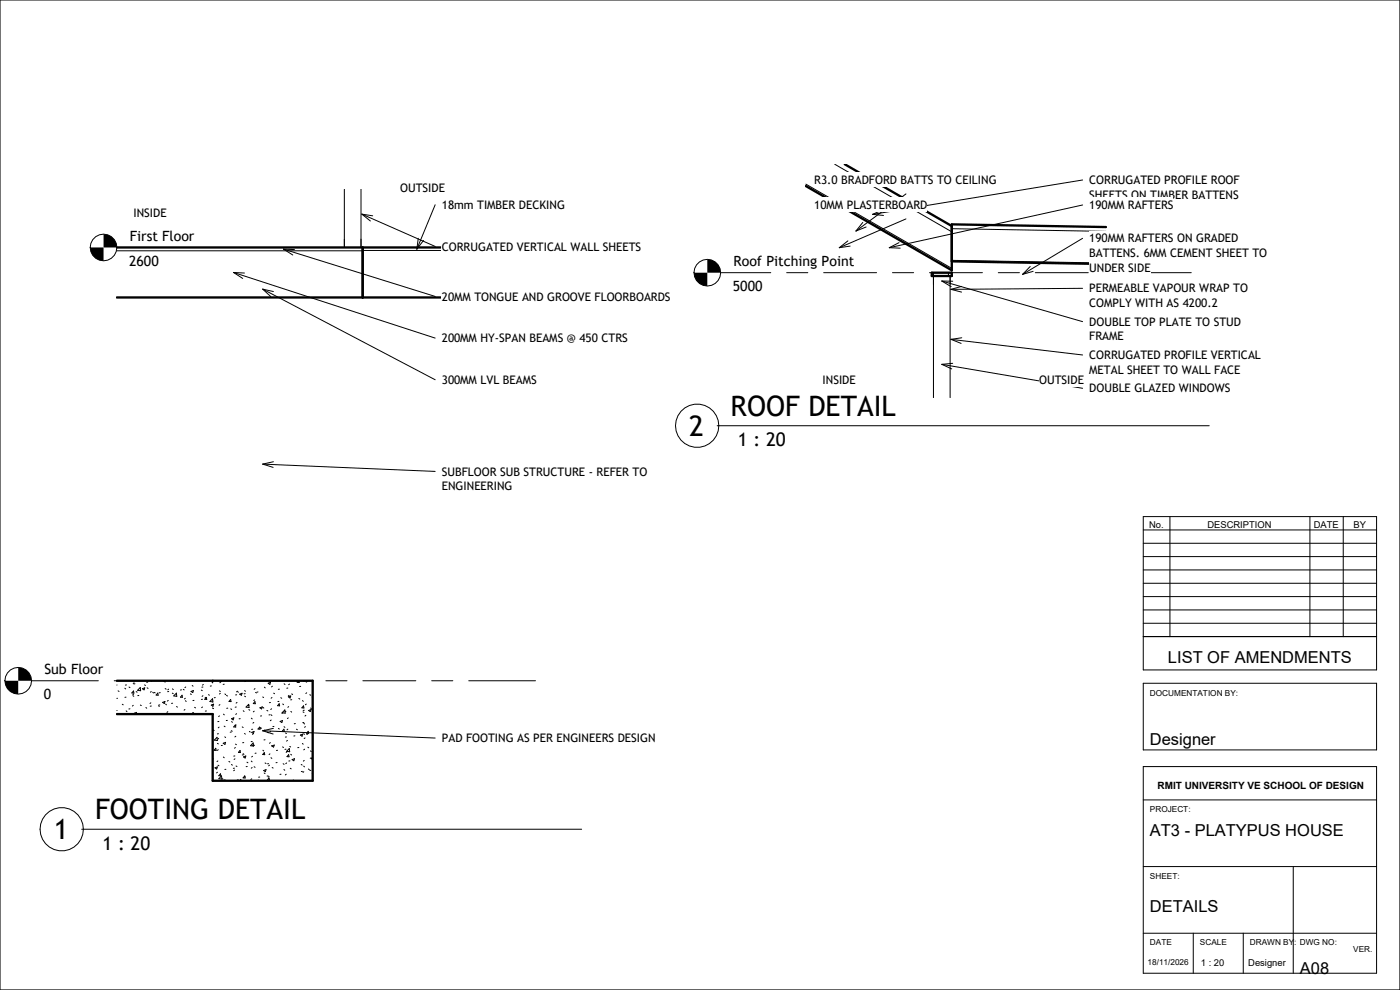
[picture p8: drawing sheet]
<svg xmlns="http://www.w3.org/2000/svg" width="420mm" height="297mm" viewBox="0 0 420 297" stroke-linecap="round" stroke-linejoin="round" font-family="sans-serif">
<g fill="none" stroke="#000" stroke-width=".3">
<path d="M103.3 56.7v17.5h5v-17.5M241.8 55.2l43.7 25.3M250.4 49.3l35.1 20.2M35.1 75.2h73.7M108.8 75.1h26.3M285.5 68.6l46.3 .8M285.5 78.1l46.3 .8M280 81.8v37.5M280 82.8h5v36.5M284.5 81.8v1M35.1 205.5h.1M35.1 213.2h.1"/>
<path d="M35.3 209.5h-.2M35.4 207.2l.3 .2M36.7 211.3l.3 .2M37.5 206.5l.2 .2M37.8 209.2h-.3M37.8 213.3l.3 .2M37.9 205.5h-.3M38.7 206.1l.3 .2M39 212.7h-.3M39.9 208.7l.2 .2M40 211.6l-.3 .2M40 207.3l.2 .6h-.6z"/>
<path d="M40.1 208.2l-.3 .2M40.2 204.8l-.2 .2M40.5 205.1l-.4 .1M40.6 214.2l-.4-.2 .8-.3-.2 .5M40.8 207.5l.3 .2M41.7 208.6l-.4 .1M42.1 206.3l.1 .9-.9-.1zM42.1 211.5l.3 .2M42.7 206.6l.7-.3-.2 .7zM43.4 205.4l.2 .3M43.8 212.2l.2 .3M44.1 206.3l.3 .2"/>
<path d="M44.3 204.6l-.3 .1M45.1 214.2h.1M45.3 210.8l-.3 .2M45.3 204.2l-.1 .1M45.4 207.5l-.3 .2M45.4 211.8l-.3 .1M45.8 207.7l.3 .2M46.3 207.7l.3 .2M47.3 207.9l.2 .7-.7-.1zM47.5 211.7l.3 .2M47.9 211.5h-.3M48.1 207.8h-.4"/>
<path d="M48.8 210.7l.7-.3-.2 .7zM49.3 204.4l.3 .3M49.6 206.6l.2 .1M49.7 211.2l.2 .3M50.4 213.5l-.3 .2M50.5 210.1l-.3 .2M50.6 206.7l-.3 .2M50.6 207.5h-.3M51.7 207.9l.3 .2M51.7 206.7l.3 .2M51.8 211h-.3M52.9 207.9l.1 1-.9-.1z"/>
<path d="M53 212l.2 .1M54.5 207h-.4M54.6 208.6l.1 .6h-.6zM55 206.8l.3 .2M55.5 212.9l-.3 .2M55.5 214.1l-.3 .1M55.6 209.5l-.3 .2M55.6 210.2l.3 .2M55.7 206.1l-.2 .2M57.1 208.2l.3 .1M57.3 207.4l.7-.2-.2 .6zM57.7 205.6l.2 .3"/>
<path d="M58.1 213.8h-.4M58.2 210.1l-.3 .1M58.4 212.2l.3 .2M60.4 207l.3 .2M60.7 209.8h-.3M60.8 212.1l-.3 .2M60.9 206.1l-.4 .1M60.9 208.7l-.3 .2M61 205.3l-.3 .2M61.5 209.2l.3 .2M61.9 209.2l.1 .6h-.6zM61.9 213.3h-.3"/>
<path d="M62.5 208.4l.3 .2M63.4 211.5l.7-.2-.2 .6zM63.4 205.8h-.3M63.6 204.6l.2 .2M63.8 209.6l.1 1-.9-.2zM63.8 212.4l.3 .2M64 219l.2 .2M64.6 209.3h-.3M65.7 216.4l-.4 .1M65.7 218.1l-.2 .2M65.8 207.3l.3 .1M65.9 214.8l-.3 .2"/>
<path d="M66 204.2l.4 .3v-.3M66 211.4l-.3 .2M66.1 208l-.3 .2M66.2 204.6l-.2 .2M67 214.2l.3 .3M67.2 217.8l.3 .2M67.3 205.3h-.4M67.5 208.2l.2 .2M68 208.6l.2 .2M68.2 216.1l-.3 .1M68.3 212.4l-.3 .1M69.2 209.8l.1 .7-.6-.1z"/>
<path d="M69.2 212.7l.3 .1M69.4 219.6l-.3 .1M69.4 219.2l.3 .2M69.4 215.6l.8-.3-.3 .7zM69.5 216.5l.2 .2M70.6 217.5l.1 .6h-.6zM70.9 217.5l-.3 .2M70.9 212.1l-.3 .1M71 214.1l-.3 .2M71 208.4l-.3 .1M71.1 210.7l-.3 .2M71.2 207.3l-.2 .3"/>
<path d="M71.2 207.5l.3 .2M71.9 208.2l.7-.2-.2 .6zM72.1 215.6l-.4 .1M72.7 218.1l.3 .2M73 213.2l.2 .2M73.4 208.9l.3 .1M73.4 207.2l.2 .2M73.6 208.1h-.4M73.7 204.4l-.3 .1M74.6 211.3l.1 1-.9-.2zM74.6 212.9l.3 .2M74.7 211.6h-.3"/>
<path d="M74.8 219.4l.3 .2M75.4 215.5l.3 .2M75.5 219.7l.7-.3-.2 .6zM75.8 218.8h-.3M76.1 216.7l-.2 .2M76.3 213.4l-.3 .2M76.4 210l-.3 .2M76.5 210.5l.1 .6h-.6zM76.5 206.6l-.3 .2M76.7 207.7l.3 .2M77.4 207.6h-.3M77.9 218.1l.1 .7-.6-.1z"/>
<path d="M78 212.3l.7-.2-.2 .6zM78.1 218.3l.3 .2M78.3 218.4l-.3 .1M78.5 214.8h-.4M78.8 209.1l.3 .2M78.9 212.2l.2 .2M79.3 219l.2 .2M79.3 206.1l.3 .3M80.1 213.1l.3 .2M80.2 219.7l.3 .1M80.4 205l.8-.3-.2 .6zM81 214.4l-.3 .1"/>
<path d="M81.1 210.8h-.3M81.2 219.4l-.2 .2M81.3 214.4l.3 .3M81.4 216l-.3 .2M81.5 212.6l-.3 .2M81.6 209.3l-.3 .2M81.7 205.9l-.2 .2M82.1 207.9l.3 .2M82.2 217.9l-.3 .1M83.5 218.5l.3 .2M83.7 210.4l-.3 .1M83.8 211.1l.1 .7-.6-.1z"/>
<path d="M83.8 206.7l-.3 .1M84 216.4l.8-.2-.3 .6zM84.2 209.3l.3 .2M84.8 211.2l.3 .2M84.9 213.9l-.4 .1M85.2 218.8l.1 .6-.6-.1zM85.2 218l.3 .2M85.2 205.1l.3 .3M85.4 213l.2 1-.9-.2zM85.5 213.3l.3 .2M85.7 219.9l.2 .2M86.4 218.7l-.3 .3"/>
<path d="M86.4 206.4l-.4 .1M86.5 215.4l-.3 .2M86.5 209.1l.7-.3-.2 .6zM86.6 212l-.3 .2M86.7 208.6l-.2 .2M86.9 205.2l-.3 .2M87.3 213.4l.2 .2M87.5 208.2l.3 .2M87.5 209.9l-.3 .1M88.6 217.1h-.3M88.9 218.8l.3 .1M89.6 204.2l-.4 .5 .6 .1-.1-.6"/>
<path d="M89.7 209.5l.2 .2M90.2 205.9l-.3 .1M90.7 210.2l.3 .2M90.9 213.6l.3 .1M91.1 211.8l.1 .6-.6-.1zM91.1 217l.3 .2M91.2 216.7l-.4 .1M91.3 213.1h-.4M91.3 204.2l.1 .1M91.6 218l-.2 .2M91.8 214.6l-.3 .2M91.9 211.2l-.3 .2"/>
<path d="M92 207.8l-.3 .2M92.1 204.5l-.2 .2M92.5 219.4l.1 .6h-.6zM92.6 213.2l.7-.3-.2 .6zM92.9 208.4l.3 .2M93.2 212.4l.2 .2M93.8 209.1h-.2M93.8 212.7l-.3 .1M64 227.6l-.2 .1M64.5 230.3l.7-.2-.2 .6zM64.7 224.5l.1 .6h-.6zM65.1 221.2l.1 1-.9-.2z"/>
<path d="M65.2 223l.3 .2M65.2 231.7l-.2 .2M65.4 228.3l-.3 .2M65.4 229.6l.3 .1M65.5 224.9l-.3 .2M65.5 220.1l-.3 .1M65.6 221.5l-.3 .2M66.1 232.1l.2 .7-.7-.1zM66.5 232.8l.1 .9-.9-.1zM66.6 233.6l.3 .2M66.7 223.6l-.3 .1M67 223l.7-.3-.2 .6z"/>
<path d="M67 227.1l.3 .2M67.4 233.9l.3 .2M67.4 221l.3 .3M67.8 230.8h-.3M68.7 228.4l.3 .2M69.5 229.3l.2 .3M70.3 230.5h-.3M70.4 231l-.3 .2M70.5 226.8h-.4M70.5 227.6l-.3 .2M70.6 224.3l-.3 .2M70.6 223.2l.3 .2"/>
<path d="M70.7 220.9l-.2 .2M70.8 229.8l.3 .2M71.1 234.2h.2M71.5 234h-.3M72 225.1l.1 .7-.6-.1zM72.1 233.8l.3 .2M72.9 226.1l.3 .2M73 226.4l-.3 .1M73 227.1l.7-.3-.2 .6zM73.1 222.8h-.3M73.3 232.9l.3 .2M73.4 220l.2 .3"/>
<path d="M73.4 232.8l.1 .6h-.6zM74.1 228.7l.3 .1M74.2 229.9l-.4 .1M75.4 228.3l.2 .2M75.5 233.6l-.2 .2M75.6 230.3l-.2 .2M75.7 222.4l-.4 .1M75.8 226.9l-.3 .2M75.9 223.5l-.3 .2M75.9 222.9l.2 .9-.9-.1zM76 220.1l-.3 .2M76.1 223.5l.3 .1"/>
<path d="M76.2 230l.3 .2M76.8 225.9l-.3 .1M77.5 234l.3 .2M77.9 233.1l-.3 .1M78.9 225.1l.2 .2M79.1 231.2l.7-.3-.2 .6zM79.3 231.9l.2 .2M79.3 225.8l.1 .6-.6-.1zM79.5 228.9l.3 .2M79.5 221.9l-.3 .1M80.5 232.8h-.4M80.6 229.1h-.3"/>
<path d="M80.7 233.4l.1 .6h-.6zM80.7 232.9l-.2 .2M80.9 229.5l-.3 .2M81 226.2l-.3 .2M81.1 222.8l-.3 .2M81.3 227.3l.2 .2M81.5 223.7l.3 .2M81.6 223.8l.7-.3-.2 .6zM81.7 230.2l.2 .2M83.1 228.8h-.3M83.3 225.1h-.4M84.3 232.3h-.3"/>
<path d="M84.8 224.1l.2 .2M84.9 229.1l.3 .2M85.2 230.9l.2 .2M85.8 224.8h-.3M85.9 232.3l-.3 .2M85.9 221.1h-.3M86 228.9l-.3 .2M86.1 225.5l-.3 .2M86.2 222.1l-.2 .2M86.6 226.4l.1 .6h-.6zM86.8 224.6l.1 .9-.9-.1zM86.9 223.9l.3 .2"/>
<path d="M87 228.3h-.4M87.1 230.5l.3 .2M87.2 226.3l.3 .2M87.6 227.9l.7-.3-.2 .6zM87.8 234.2l.2-.2v.2M88.5 220.8h-.4M89.7 224.3h-.4M90.1 220.5l.7-.3-.2 .7zM90.4 229.3l.2 .2M90.7 223l.3 .3M90.7 231.4l-.3 .1M91.1 220.1l.3 .2"/>
<path d="M91.1 229.8l.3 .3M91.1 231.5l-.2 .2M91.3 228.1l-.3 .2M91.4 224.8l-.3 .2M91.5 221.4l-.3 .2M92.3 220.2l-.3 .1M92.3 224.2l.3 .1M92.5 230.7l.3 .2M93.1 225.3l.3 .2M93.3 231.1h-.4M93.4 227.4l-.3 .1M93.8 227.1l-.4 .5 .4 .1"/>
<path d="M93.8 231.9v.1"/>
<circle cx="5.5" cy="204.2" r="4"/>
</g>
<path d="M241.8 55.8l43.7 25.3v-13.8l46.3 .8M253.4 49.3l32.1 18.5M35.1 74.2h100M108.8 74.2v15M285.5 78.4l46.3 .8M35.1 89.2h100M279.5 81.8h6v1h-6zM35.1 204.2h58.7v30h-30v-20h-28.7" fill="none" stroke="#000" stroke-width=".7"/>
<path d="M5.5 200.2a4 4 0 0 1 4 4h-4zM1.5 204.2h4v4a4 4 0 0 1-4-4z" fill="#000"/>
<g fill="#fff">
<path d="M13.3 197.9h17.7v5.4h-17.7z"/>
<path d="M13.2 205.5h2.2v5.3h-2.2z"/>
</g>
<g fill="none" stroke="#000" stroke-width=".3">
<path d="M9.5 204.2h20M34.3 204.2h6.3M45.4 204.2h15.8M66 204.2h6.4M77.1 204.2h15.9M97.8 204.2h6.3M108.9 204.2h15.8M129.5 204.2h6.4M140.6 204.2h20"/>
<circle cx="31.1" cy="74.2" r="4"/>
</g>
<path d="M31.1 70.2a4 4 0 0 1 4 4h-4zM27.1 74.2h4v4a4 4 0 0 1-4-4z" fill="#000"/>
<g fill="#fff">
<path d="M38.9 68h19.4v5.3h-19.4z"/>
<path d="M38.7 75.5h9v5.3h-9z"/>
</g>
<path d="M35.1 74.2h16.5M56.4 74.2h6.3M67.5 74.2h15.9M88.1 74.2h6.4M99.2 74.2h15.9M119.9 74.2h6.3M125.5 71.5l-.4 3.2M127.1 72.1l-2 2.6M130.6 61.4l-5.5 13.3M131 74.2h16.6" fill="none" stroke="#000" stroke-width=".3"/>
<path d="M132.6 59.2h36.9v4.4h-36.9z" fill="#fff"/>
<path d="M108.6 64.2l3.2 .5M108.6 64.2l2.5 2.1M108.6 64.2l22 9.7" fill="none" stroke="#000" stroke-width=".3"/>
<path d="M132.6 71.7h59.4v4.4h-59.4z" fill="#fff"/>
<path d="M85.1 74.7l3.2 .2M85.1 74.7l2.7 1.8M85.1 74.7l45.5 14.2" fill="none" stroke="#000" stroke-width=".3"/>
<path d="M132.6 86.7h68.4v4.4h-68.4z" fill="#fff"/>
<path d="M70.1 81.7l3.2 .2M70.1 81.7l2.7 1.8M70.1 81.7l60.5 19.7" fill="none" stroke="#000" stroke-width=".3"/>
<path d="M132.6 99.2h55.5v4.4h-55.5z" fill="#fff"/>
<path d="M78.8 86.7l3.2 .8M78.8 86.7l2.4 2.3M78.8 86.7l51.8 27.2" fill="none" stroke="#000" stroke-width=".3"/>
<path d="M132.6 111.7h28.3v4.4h-28.3z" fill="#fff"/>
<path d="M78.8 139.2l3.1 1M78.8 139.2l51.8 2.2M82 138.5l-3.2 .7" fill="none" stroke="#000" stroke-width=".3"/>
<g fill="#fff">
<path d="M132.6 139.2h62.2v4.4h-62.2z"/>
<path d="M132.6 143.6h21.1v4.4h-21.1z"/>
</g>
<path d="M78.8 219.2l3.1 1M78.8 219.2l51.8 2.2M82 218.5l-3.2 .7" fill="none" stroke="#000" stroke-width=".3"/>
<g fill="#fff">
<path d="M132.6 219.2h63.8v4.4h-63.8z"/>
<path d="M40.1 61.7h9.9v4.4h-9.9z"/>
<path d="M120.1 54.2h13.3v4.4h-13.3z"/>
</g>
<path d="M212.2 77.8a4 4 0 0 1 4 4h-4zM208.2 81.8h4v4a4 4 0 0 1-4-4z" fill="#000"/>
<circle cx="212.2" cy="81.8" r="4" fill="none" stroke="#000" stroke-width=".3"/>
<g fill="#fff">
<path d="M220.1 75.5h36.1v5.4h-36.1z"/>
<path d="M219.9 83h9v5.4h-9z"/>
</g>
<path d="M324.8 54l-63 10.3M261.8 64.3l3.3 .3M264.8 63l-3 1.3M216.2 81.8h15M236 81.8h6.3M247.1 81.8h15.9M267.7 81.8h6.4M278.8 81.8h15.9M299.5 81.8h6.3M310.6 81.8h15.9M331.2 81.8h6.4M342.3 81.8h15.1" fill="none" stroke="#000" stroke-width=".3"/>
<g fill="#fff">
<path d="M326.8 51.8h46.1v4.4h-46.1z"/>
<path d="M326.8 56.2h44.5v4.3h-44.5z"/>
</g>
<path d="M266.8 74.3l3.3 .2M269.7 72.8l-2.9 1.5M324.8 61.5l-58 12.8" fill="none" stroke="#000" stroke-width=".3"/>
<path d="M326.8 59.3h25.2v4.4h-25.2z" fill="#fff"/>
<path d="M309.1 79.9l-2.3 2.4M324.8 71.5l-18 10.8M309.9 81.4l-3.1 .9" fill="none" stroke="#000" stroke-width=".3"/>
<g fill="#fff">
<path d="M326.8 69.3h45.7v4.4h-45.7z"/>
<path d="M326.8 73.7h54.1v4.3h-54.1z"/>
<path d="M326.8 78h18.3v4.4h-18.3z"/>
</g>
<path d="M285.3 86.8l3.2 .8M288.5 85.9l-3.2 .9M324.8 86.5l-39.5 .3" fill="none" stroke="#000" stroke-width=".3"/>
<g fill="#fff">
<path d="M326.8 84.3h48.4v4.4h-48.4z"/>
<path d="M326.8 88.7h38.5v4.3h-38.5z"/>
</g>
<path d="M282.5 84.3l3.3 .1M282.5 84.3l2.9 1.7M282.5 84.3l42.3 12.2" fill="none" stroke="#000" stroke-width=".3"/>
<g fill="#fff">
<path d="M326.8 94.3h46.4v4.4h-46.4z"/>
<path d="M326.8 98.7h10.3v4.3h-10.3z"/>
</g>
<path d="M285.3 101.8l3 1.2M285.3 101.8l39.5 4.7M288.5 101.3l-3.2 .5" fill="none" stroke="#000" stroke-width=".3"/>
<g fill="#fff">
<path d="M326.8 104.3h52.4v4.4h-52.4z"/>
<path d="M326.8 108.7h45.1v4.3h-45.1z"/>
</g>
<path d="M282.5 109.3l3 1.4M282.5 109.3l42.3 7.2M285.8 109l-3.3 .3" fill="none" stroke="#000" stroke-width=".3"/>
<path d="M326.8 114.3h42.1v4.4h-42.1z" fill="#fff"/>
<path d="M271.8 58.2l-15 11.1M258.8 66.7l-2 2.6M259.8 68.1l-3 1.2" fill="none" stroke="#000" stroke-width=".3"/>
<path d="M244.3 51.8h54.6v4.4h-54.6z" fill="#fff"/>
<path d="M254.4 72.3l-2.6 2M255 73.8l-3.2 .5M271.8 65.7l-20 8.6" fill="none" stroke="#000" stroke-width=".3"/>
<g fill="#fff">
<path d="M244.3 59.3h33.9v4.4h-33.9z"/>
<path d="M246.8 111.8h9.9v4.4h-9.9z"/>
<path d="M311.8 111.8h13.3v4.4h-13.3z"/>
</g>
<g fill="none" stroke="#000" stroke-width=".3">
<path d="M0 0h420v297h-420zM343 155h70v46h-70zM343 159h70M351 155v36M393 155v36M403 155v36M343 179h70M343 175h70M343 171h70M343 167h70M343 163h70M343 191h70"/>
<path d="M343 187h70M343 183h70M343 205h70v20h-70zM343 230h70v62h-70zM343 240h70M343 260h70M388 260v32M343 280h70M358 280v12M373 280v12"/>
</g>
<g fill="#fff">
<path d="M359.5 287.2h7.9v3.2h-7.9z"/>
<path d="M344.3 287.2h12.4v2.7h-12.4z"/>
<path d="M374.5 287.2h11.4v3.2h-11.4z"/>
</g>
<g fill="none" stroke="#000" stroke-width=".3">
<path d="M215.1 127.7h147.7M24.5 248.8h150"/>
<circle cx="209.1" cy="127.7" r="6.5"/>
<circle cx="18.5" cy="248.8" r="6.5"/>
</g>
<g font-size="8.5">
<text x="219.2" y="124.7">ROOF DETAIL</text>
<text x="206.7" y="130.7">2</text>
<text x="28.5" y="245.8">FOOTING DETAIL</text>
<text x="16.1" y="251.8">1</text>
</g>
<g font-size="5.6">
<text x="221.4" y="133.9">1 : 20</text>
<text x="30.8" y="254.9">1 : 20</text>
</g>
<g font-size="4.9">
<text x="350.4" y="198.8">LIST OF AMENDMENTS</text>
<text x="345" y="223.4">Designer</text>
<text x="345" y="250.9">AT3 - PLATYPUS HOUSE</text>
<text x="345" y="273.7">DETAILS</text>
<text x="390" y="292.1">A08</text>
</g>
<g font-size="4.2">
<text x="38.9" y="72.2">First Floor</text>
<text x="38.7" y="79.7">2600</text>
<text x="220.1" y="79.8">Roof Pitching Point</text>
<text x="219.9" y="87.3">5000</text>
<text x="13.3" y="202.2">Sub Floor</text>
<text x="13.2" y="209.7">0</text>
</g>
<g font-size="3.5">
<text x="120.1" y="57.7">OUTSIDE</text>
<text x="244.3" y="55.2">R3.0 BRADFORD BATTS TO CEILING</text>
<text x="326.8" y="55.2">CORRUGATED PROFILE ROOF</text>
<text x="326.8" y="59.6">SHEETS ON TIMBER BATTENS</text>
<text x="40.1" y="65.2">INSIDE</text>
<text x="132.6" y="62.7">18mm TIMBER DECKING</text>
<text x="244.3" y="62.7">10MM PLASTERBOARD</text>
<text x="326.8" y="62.7">190MM RAFTERS</text>
<text x="132.6" y="75.2">CORRUGATED VERTICAL WALL SHEETS</text>
<text x="326.8" y="72.7">190MM RAFTERS ON GRADED</text>
<text x="326.8" y="77.1">BATTENS. 6MM CEMENT SHEET TO</text>
<text x="326.8" y="81.5">UNDER SIDE</text>
<text x="326.8" y="87.7">PERMEABLE VAPOUR WRAP TO</text>
<text x="132.6" y="90.2">20MM TONGUE AND GROOVE FLOORBOARDS</text>
<text x="326.8" y="92.1">COMPLY WITH AS 4200.2</text>
<text x="326.8" y="97.7">DOUBLE TOP PLATE TO STUD</text>
<text x="132.6" y="102.7">200MM HY-SPAN BEAMS @ 450 CTRS</text>
<text x="326.8" y="102.1">FRAME</text>
<text x="326.8" y="107.7">CORRUGATED PROFILE VERTICAL</text>
<text x="326.8" y="112.1">METAL SHEET TO WALL FACE</text>
<text x="132.6" y="115.2">300MM LVL BEAMS</text>
<text x="246.8" y="115.2">INSIDE</text>
<text x="311.8" y="115.2">OUTSIDE</text>
<text x="326.8" y="117.7">DOUBLE GLAZED WINDOWS</text>
<text x="132.6" y="142.7">SUBFLOOR SUB STRUCTURE - REFER TO</text>
<text x="132.6" y="147">ENGINEERING</text>
<text x="132.6" y="222.7">PAD FOOTING AS PER ENGINEERS DESIGN</text>
</g>
<text font-size="3" x="347.3" y="236.8">RMIT UNIVERSITY VE SCHOOL OF DESIGN</text>
<g font-size="2.8">
<text x="344.7" y="158.3">No.</text>
<text x="362.2" y="158.3">DESCRIPTION</text>
<text x="394.1" y="158.3">DATE</text>
<text x="406.1" y="158.3">BY</text>
<text x="360.3" y="289.7">1 : 20</text>
<text x="374.5" y="289.7">Designer</text>
</g>
<g font-size="2.5">
<text x="345" y="208.7">DOCUMENTATION BY:</text>
<text x="345" y="243.7">PROJECT:</text>
<text x="345" y="263.7">SHEET:</text>
<text x="345" y="283.6">DATE</text>
<text x="360" y="283.6">SCALE</text>
<text x="375" y="283.6">DRAWN BY: DWG NO:</text>
<text x="406" y="285.7">VER.</text>
<text x="344.3" y="289.4">18/11/2026</text>
</g>
</svg>
